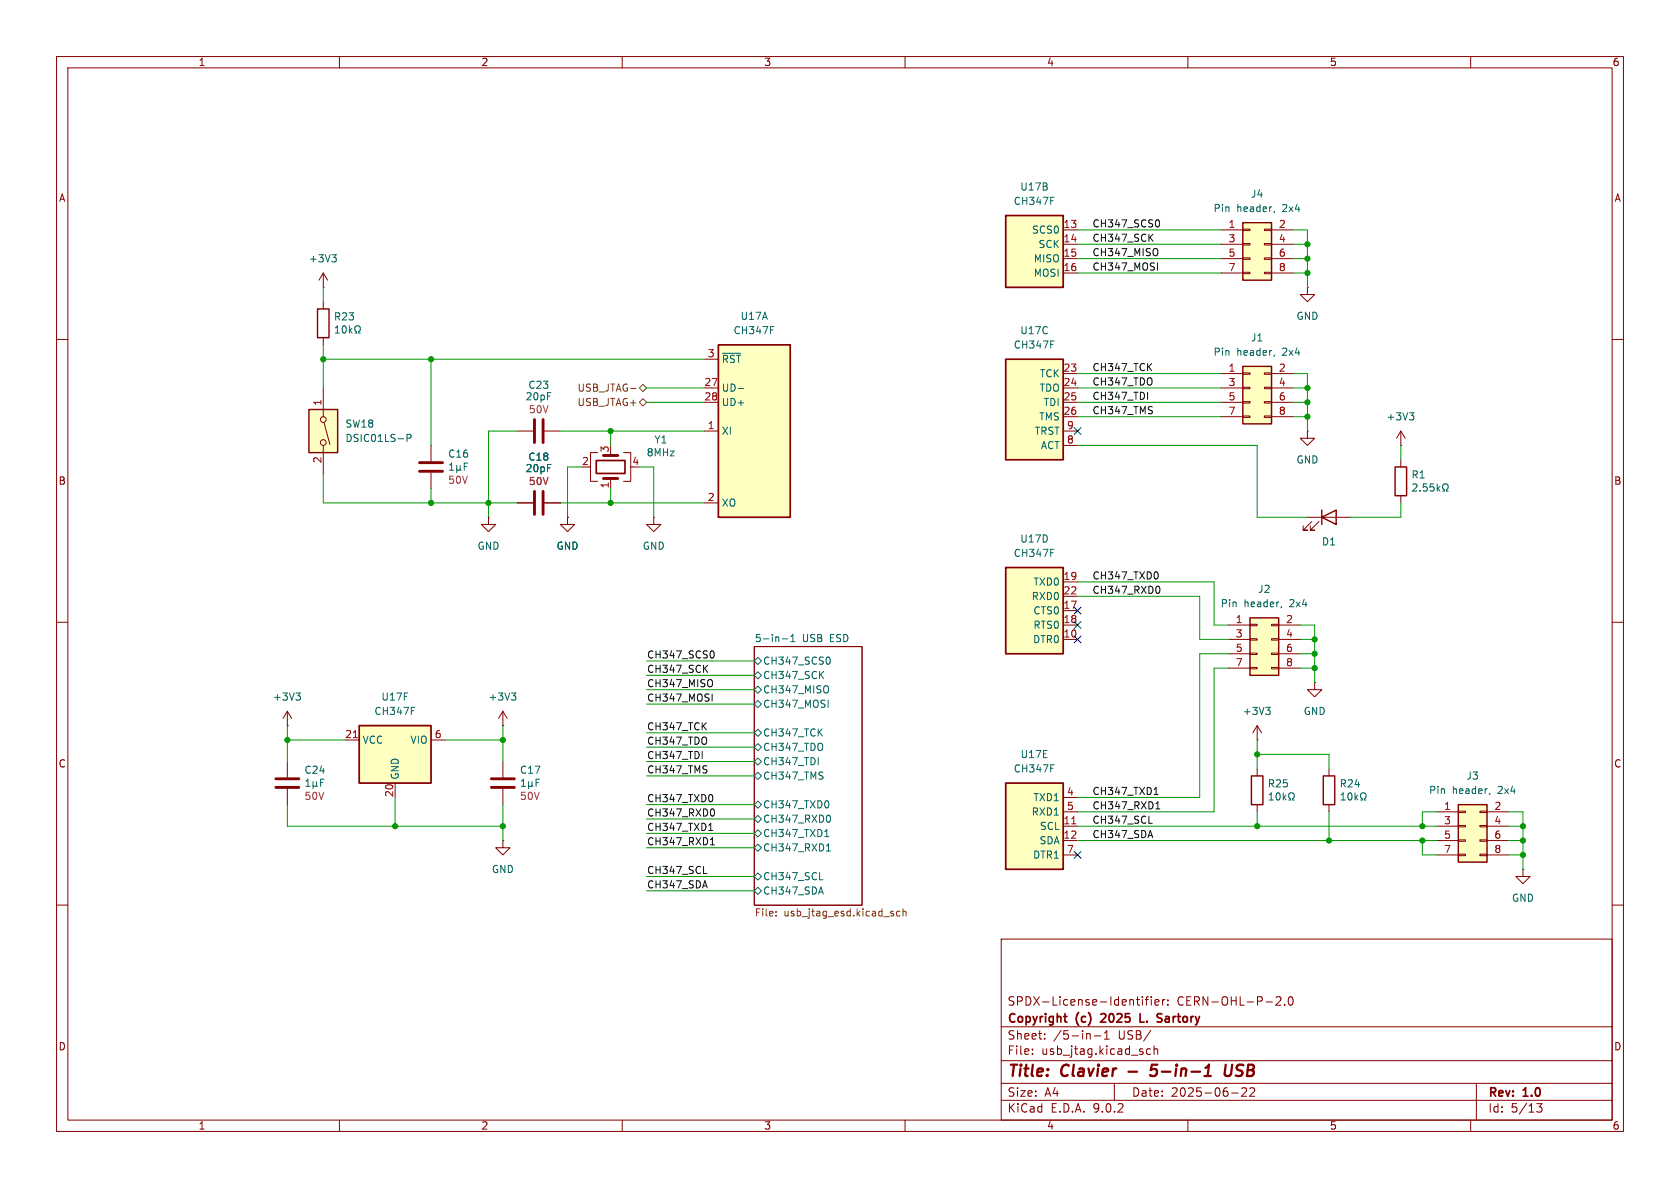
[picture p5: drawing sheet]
<svg xmlns="http://www.w3.org/2000/svg" width="297mm" height="210mm" viewBox="0 0 297 210" stroke-linecap="round" stroke-linejoin="round" font-family="sans-serif">
<g fill="none" stroke="#840000" stroke-width=".18">
<path d="M10 10h277v190h-277zM12 12h273v186h-273zM60 10v2M110 10v2M160 10v2M210 10v2M260 10v2M57.1 50.8h.1M57.1 48.3l.8 1.2M57.1 48.3l-.7 1.2M57.1 48.3v2.5M10 60h2"/>
<path d="M231.1 76.2v1.3h1.3l-1.3 1.2-1.2-1.2h1.2M231.1 76.2h.1M285 60h2M100.3 91.4v1.3h1.3l-1.3 1.3-1.2-1.3h1.2M100.3 91.4h.1M231.1 91.4h7.7M231.9 92.2l-1.5 1.5h.7h-.7v-.7M233.2 92.2l-1.6 1.5h.8h-.8v-.7M10 110h2M133.3 114.3h19.1v45.7h-19.1zM285 110h2M222.2 135.9v1.3"/>
<path d="M234.9 135.9v1.3M222.2 142.2v1.3M234.9 142.2v1.3M10 160h2M177 166h108v32h-108zM200.9 176.7h.6M201.3 177.7h.2M202 176.2v.1M202 176.7v1M202.5 176.7h.5M203 176.2l-.3 .2v1.3M203.5 176.2v.1"/>
<path d="M203.5 176.7v1M204.2 177.2l.7-.1-.1-.3-.4-.1-.2 .2v.7h.6M205.5 176.7v1M206 176.7l-.3 .1-.2 .2M206.5 177.6v.1M206.5 176.8v.1M225.6 176.3l.6-.1 .2 .1 .1 .3-1 1.1h1M227.1 177.6v.1M227.9 176.3l.2-.1a.81 .81 0 0 1 .6 .6 .81 .81 0 0 1-.3 .8l-.2 .1a.81 .81 0 0 1-.3-1.4zM285 160h2M60 198v2M110 198v2"/>
<path d="M160 198v2M177 194.5h108M177 191.5h108M177 187.5h108M177 181.5h108M182.5 186.3v.1M182.5 185.5v.1M184.7 183.6v.1M184.7 182.8v.1M192.3 182.7h.2l.2 .2v.8M193.5 183.1h1.1M195.2 183.7h.9"/>
<path d="M195.2 182.6l.5-.4v1.5M197 191.5v3M203.4 185.5l-.4-.1-.3 .3v.4l.1 .2h.6M203.5 182.1l-1.3 2M204 185.5l.2-.1 .4 .1 .1 .9M204 184.9v1.5M210 198v2M217.7 193.2h1.2M219.5 192.4l.6-.1 .2 .1 .1 .3-.9 1.1h.9M221 192.4l.5-.1 .2 .1 .1 .3-.9 1.1h.9M260 198v2M261 191.5v6.5"/>
<path d="M271.7 195.1h.9l-.5 .6 .4 .1v.7l-.2 .1-.6-.1"/>
</g>
<path d="M199.5 189.4h1.5M203.3 190l.3 .2 .7-.1M204.6 188.2h-1l-.2 1 .3-.2 .7 .1M212.9 190.2h1.2M213.3 188.7l.4-.5-.2 2M216.7 188.2l-.2 1.6 .1 .3a.66 .66 0 0 0 1-.3l.2-1.6" fill="none" stroke="#840000" stroke-width=".4"/>
<path d="M188.1 179.7h.5M194.7 179.3h-.1M195.4 179.8l-.8 .9h.9M201.6 179.2v1.5h.7M205.1 180l.3 .3-.1 .2-.2 .2M205.2 179.2l.2 .1M188.5 180.7h.1" fill="none" stroke="#840000" stroke-width=".3"/>
<g fill="none" stroke="#006464" stroke-width=".18">
<path d="M58.7 45h.7l-.4 .5M59.2 45.5l.2 .3v.3l-.2 .2M133.3 116.8l.7-.6 .6 .6-.6 .7zM134 118.7l.6 .7-.6 .6-.7-.6zM138.3 112.9h1M139.8 113.4h.7M139.8 112.5l.4-.3v1.2M145.1 119.2l.5 .8M145.6 118.7l-.7 .7M146.5 116.1a.79 .79 0 0 1 0 1.3M133.3 121.9l.7-.6 .6 .6-.6 .7zM133.3 124.5l.7-.7 .6 .7-.6 .6z"/>
<path d="M133.3 129.5l.7-.6 .6 .6-.6 .7zM133.3 134.6l.7-.6 .6 .6-.6 .7zM133.3 137.2l.7-.7 .6 .7-.6 .6zM134 131.4l.6 .7-.6 .6-.7-.6zM144.6 133.9v1.3M146.3 121.3a.9 .9 0 0 1 0 1.1M146.4 123.8v1.2M133.3 154.9l.7-.6 .6 .6-.6 .7zM133.3 147.3l.7-.6 .6 .6-.6 .7zM133.3 142.2l.7-.6 .6 .6-.6 .7zM133.3 157.5l.7-.7 .6 .7-.6 .6zM133.3 149.9l.7-.7 .6 .7-.6 .6z"/>
<path d="M133.3 144.8l.7-.7 .6 .7-.6 .6zM144.9 155.5h.6M145.1 156.8l.5 1.3M145.8 147.9h.7M146 146.8l.2-.2v1.3M146.1 150.4h.7M146.2 149.5l.3-.3v1.2M146.3 141.6l.2 .4-.2 .8M146.5 144.1a.79 .79 0 0 1 0 1.3M224.4 141.4h.7M224.4 140.5l.3-.3v1.2M225.7 140.3l.2-.1a.68 .68 0 0 1 .4 .6 .68 .68 0 0 1-.4 .6l-.2-.1-.1-.4z"/>
<path d="M226.9 140.2v1.2M227 140.9l.3 .5M227.3 140.6l-.4 .5M227.8 141.4h.3v-.2a.54 .54 0 0 1-.2-.8 .54 .54 0 0 1 .7-.2 .58 .58 0 0 1-.1 1v.2h.3M237.1 141.4h.7M237.1 140.5l.3-.3v1.2M238.4 140.3l.2-.1a.68 .68 0 0 1 .4 .6 .68 .68 0 0 1-.4 .6l-.2-.1-.1-.4zM239.6 140.2v1.2M239.7 140.9l.3 .5M240 140.6l-.4 .5M240.5 141.4h.3v-.2a.54 .54 0 0 1-.2-.8 .54 .54 0 0 1 .7-.2 .58 .58 0 0 1-.1 1v.2h.3"/>
</g>
<path d="M137.2 161.8v.1M137.2 161.1v.2M157.9 161.6v.3M159.1 161.1h-.4l-.2 .2 .1 .6h.5M159.6 161.2l.2-.1h.3l.1 .8M159.6 160.7v1.2" fill="none" stroke="#725600" stroke-width=".18"/>
<path d="M233.7 91.4l2.5-1.2v2.5zM233.7 90.2v2.5M221.2 137.2h2.1v5h-2.1zM233.9 137.2h2.1v5h-2.1z" fill="none" stroke="#840000" stroke-width=".25"/>
<path d="M63.5 128.3h12.7v10.1h-12.7z" fill="#ffffc2"/>
<path d="M63.5 128.3h12.7v10.1h-12.7z" fill="none" stroke="#840000" stroke-width=".3"/>
<path d="M61 130.8h2.5M69.8 138.4v2.6M76.2 130.8h2.5" fill="none" stroke="#840000" stroke-width=".18"/>
<path d="M62.5 130.4h.7" fill="none" stroke="#a90000" stroke-width=".18"/>
<path d="M72.7 125h.6" fill="none" stroke="#006464" stroke-width=".18"/>
<path d="M177.8 138.4h10.2v15.3h-10.2z" fill="#ffffc2"/>
<path d="M177.8 138.4h10.2v15.3h-10.2z" fill="none" stroke="#840000" stroke-width=".3"/>
<g fill="none" stroke="#840000" stroke-width=".18">
<path d="M91.4 76.2h2.8M96.3 76.2h2.8M115.6 91.4v1.3h1.2l-1.2 1.3-1.3-1.3h1.3M115.6 91.4h.1M50.8 128.3h.1M50.8 125.7v2.6M50.8 134.6v2.8M50.8 139.4v2.8M50.8 125.7l.8 1.3M50.8 125.7l-.8 1.3M188 141h2.5M188 143.5h2.5"/>
<path d="M188 146.1h2.5M188 148.6h2.5M188 151.1h2.5"/>
</g>
<path d="M189.5 145.6h.7" fill="none" stroke="#a90000" stroke-width=".18"/>
<path d="M52.3 122.5h.8l-.4 .5M52.9 123l.2 .2v.3l-.2 .3M54.1 139h.7M54.1 138.1l.3-.4v1.3M55.3 138.8l.2 .2h.3l.1-.2M55.3 138.2v1.2M55.9 138.8l.2 .2M55.9 138.2v.6M56.7 138.3h.4M57.3 137.7h-.6v1.3M185.8 135.2h.6" fill="none" stroke="#006464" stroke-width=".18"/>
<path d="M94.5 74.2v4M96 74.2v4M48.8 137.7h4M48.8 139.2h4" fill="none" stroke="#840000" stroke-width=".51"/>
<path d="M257.8 142.2h5.1v10.2h-5.1z" fill="#ffffc2"/>
<path d="M257.8 142.2h5.1v10.2h-5.1z" fill="none" stroke="#840000" stroke-width=".25"/>
<g fill="none" stroke="#840000" stroke-width=".18">
<path d="M86.4 91.4v1.3h1.2l-1.2 1.3-1.3-1.3h1.3M86.4 91.4h.1M88.9 128.3h.1M88.9 125.7l.8 1.3M88.9 125.7l-.8 1.3M88.9 125.7v2.6M254 143.5h3.8M254 146.1h3.8M254 148.6h3.8M254 151.1h3.8M257.8 143.4h1.3v.2h-1.3zM257.8 145.9h1.3v.3h-1.3z"/>
<path d="M257.8 148.5h1.3v.2h-1.3zM257.8 151h1.3v.3h-1.3zM261.6 143.4h1.3v.2h-1.3zM261.6 145.9h1.3v.3h-1.3zM261.6 148.5h1.3v.2h-1.3zM261.6 151h1.3v.3h-1.3zM262.9 143.5h3.8M262.9 146.1h3.8M262.9 148.6h3.8M262.9 151.1h3.8"/>
</g>
<path d="M90.4 122.5h.8l-.4 .5M91 123l.2 .2v.3l-.2 .3M263.4 140.2l-.1 .3" fill="none" stroke="#006464" stroke-width=".18"/>
<path d="M177.8 63.5h10.2v17.8h-10.2z" fill="#ffffc2"/>
<path d="M177.8 63.5h10.2v17.8h-10.2z" fill="none" stroke="#840000" stroke-width=".3"/>
<path d="M188 66h2.5M188 68.6h2.5M188 71.1h2.5M188 73.7h2.5M188 76.2h2.5M188 78.7h2.5" fill="none" stroke="#840000" stroke-width=".18"/>
<path d="M185.8 60.3h.6" fill="none" stroke="#006464" stroke-width=".18"/>
<path d="M177.8 38.1h10.2v12.7h-10.2z" fill="#ffffc2"/>
<path d="M177.8 38.1h10.2v12.7h-10.2z" fill="none" stroke="#840000" stroke-width=".3"/>
<path d="M188 40.6h2.5M188 43.2h2.5M188 45.7h2.5M188 48.3h2.5M91.4 88.9h2.8M96.3 88.9h2.8M88.9 134.6v2.8M88.9 139.4v2.8M88.9 148.6v1.3h1.3l-1.3 1.2-1.3-1.2h1.3M88.9 148.6h.1" fill="none" stroke="#840000" stroke-width=".18"/>
<path d="M185.8 34.9h.6M92.2 139h.7M92.2 138.1l.3-.4v1.3M93.4 138.8l.2 .2h.3l.1-.2M93.4 138.2v1.2M94 138.8l.2 .2M94 138.2v.6M94.8 138.3h.4M95.4 137.7h-.6v1.3" fill="none" stroke="#006464" stroke-width=".18"/>
<path d="M94.5 86.9v4M96 86.9v4M86.9 137.7h4M86.9 139.2h4" fill="none" stroke="#840000" stroke-width=".51"/>
<path d="M219.7 64.8h5.1v10.1h-5.1z" fill="#ffffc2"/>
<path d="M219.7 64.8h5.1v10.1h-5.1z" fill="none" stroke="#840000" stroke-width=".25"/>
<g fill="none" stroke="#840000" stroke-width=".18">
<path d="M215.9 66h3.8M215.9 68.6h3.8M215.9 71.1h3.8M215.9 73.7h3.8M219.7 65.9h1.3v.3h-1.3zM219.7 68.5h1.3v.2h-1.3zM219.7 71h1.3v.2h-1.3zM219.7 73.5h1.3v.3h-1.3zM223.5 65.9h1.3v.3h-1.3zM223.5 68.5h1.3v.2h-1.3zM223.5 71h1.3v.2h-1.3zM223.5 73.5h1.3v.3h-1.3z"/>
<path d="M224.8 66h3.8M224.8 68.6h3.8M224.8 71.1h3.8M224.8 73.7h3.8"/>
</g>
<path d="M225.3 62.7l-.1 .3" fill="none" stroke="#006464" stroke-width=".18"/>
<path d="M127 61h12.7v30.4h-12.7z" fill="#ffffc2"/>
<path d="M127 61h12.7v30.4h-12.7zM105.4 81.4h5.1v2.3h-5.1z" fill="none" stroke="#840000" stroke-width=".3"/>
<g fill="none" stroke="#840000" stroke-width=".18">
<path d="M57.1 53.3v1.3M57.1 59.7v1.3M231.1 50.8v1.3h1.3l-1.3 1.2-1.2-1.2h1.2M231.1 50.8h.1M76.2 78.7v2.8M124.5 63.5h2.5M124.5 68.6h2.5M124.5 71.1h2.5M124.5 76.2h2.5M76.2 83.6v2.8M104.1 82.6h.3M105.7 80h-1.3v5.1h1.3"/>
<path d="M107.9 84.6v1.8M110.2 80h1.3v5.1h-1.3M124.5 88.9h2.5M222.2 130.8h.1M222.2 128.3l.8 1.2M222.2 128.3l-.7 1.2M222.2 128.3v2.5M232.4 120.7v1.2h1.3l-1.3 1.3-1.3-1.3h1.3M232.4 120.7h.1"/>
</g>
<g fill="none" stroke="#006464" stroke-width=".18">
<path d="M59.3 58.9h.7M59.3 58l.3-.4v1.3M60.7 57.7l.1-.1a.68 .68 0 0 1 .4 .6 .68 .68 0 0 1-.4 .7 .84 .84 0 0 1-.1-1.2zM61.8 57.6v1.3M61.9 58.4l.3 .5M62.2 58l-.4 .5M62.7 58.9h.3v-.3a.54 .54 0 0 1-.2-.7 .54 .54 0 0 1 .7-.2 .58 .58 0 0 1-.1 .9v.3h.3M136.2 57.7h.6M127.7 62.5h3.2M130.5 68.7h1M79.5 83.1h.7M79.5 82.2l.3-.3v1.2"/>
<path d="M80.7 82.9l.2 .2h.3l.1-.2M80.7 82.3v1.3M81.3 82.9l.2 .2M81.3 82.3v.6M82.1 82.5h.4M82.7 81.9h-.6v1.2M223.8 125h.7l-.4 .5M224.3 125.5l.2 .3v.3l-.2 .2"/>
</g>
<path d="M74.2 81.8h4M74.2 83.3h4M106.7 84.6h2.5M106.7 80.5h2.5" fill="none" stroke="#840000" stroke-width=".51"/>
<path d="M56.1 54.6h2.1v5.1h-2.1z" fill="none" stroke="#840000" stroke-width=".25"/>
<path d="M177.8 100.3h10.2v15.3h-10.2z" fill="#ffffc2"/>
<path d="M177.8 100.3h10.2v15.3h-10.2z" fill="none" stroke="#840000" stroke-width=".3"/>
<path d="M188 102.9h2.5M188 105.4h2.5M188 108h2.5M188 110.5h2.5M188 113h2.5M269.2 153.7v1.2h1.3l-1.3 1.3-1.2-1.3h1.2M269.2 153.7h.1" fill="none" stroke="#840000" stroke-width=".18"/>
<path d="M185.8 97.1h.6" fill="none" stroke="#006464" stroke-width=".18"/>
<path d="M54.6 72.4h5.1v7.6h-5.1z" fill="#ffffc2"/>
<g fill="none" stroke="#840000" stroke-width=".18">
<path d="M57.1 68.6v5.1M57.1 78.7v5.1M57.3 74.7l1 3.9M247.6 78.7h.1M247.6 76.2l.8 1.3M247.6 76.2l-.7 1.3M247.6 76.2v2.5"/>
<circle cx="57.2" cy="74.2" r=".51"/>
<circle cx="57.2" cy="78.2" r=".51"/>
</g>
<path d="M54.6 72.4h5.1v7.6h-5.1z" fill="none" stroke="#840000" stroke-width=".25"/>
<path d="M72 77.4h.6l.1-.2-.1-.3-.6-.1v1.2M249.2 73h.7l-.4 .5M249.7 73.5l.2 .2v.3l-.2 .2" fill="none" stroke="#006464" stroke-width=".18"/>
<path d="M221 109.2h5.1v10.2h-5.1z" fill="#ffffc2"/>
<path d="M246.6 82.6h2.1v5h-2.1zM221 109.2h5.1v10.2h-5.1z" fill="none" stroke="#840000" stroke-width=".25"/>
<g fill="none" stroke="#840000" stroke-width=".18">
<path d="M247.6 81.3v1.3M247.6 87.6v1.3M217.2 110.5h3.8M217.2 113h3.8M217.2 115.6h3.8M217.2 118.1h3.8M221 110.4h1.2v.2h-1.2zM221 112.9h1.2v.3h-1.2zM221 115.4h1.2v.3h-1.2zM221 118h1.2v.2h-1.2zM224.8 110.4h1.3v.2h-1.3zM224.8 112.9h1.3v.3h-1.3z"/>
<path d="M224.8 115.4h1.3v.3h-1.3zM224.8 118h1.3v.2h-1.3zM226.1 110.5h3.8M226.1 113h3.8M226.1 115.6h3.8M226.1 118.1h3.8"/>
</g>
<path d="M249.8 85.7l.5-.2 .2 .4-.8 .9h.8M251.1 86.7v.1M252.3 85.5h-.6l-.1 .6 .2-.1 .4 .1 .1 .2v.4l-.2 .1-.5-.1M253.5 85.5h-.6l-.1 .6 .2-.1 .4 .1 .1 .2v.4l-.2 .1-.5-.1M254.1 85.5v1.3M254.2 86.3l.4 .5M254.6 86l-.5 .4M255 86.8h.3v-.2a.54 .54 0 0 1-.2-.8 .54 .54 0 0 1 .7-.2 .58 .58 0 0 1-.1 1v.2h.3M226.6 107.2l-.1 .2" fill="none" stroke="#006464" stroke-width=".18"/>
<path d="M219.7 39.4h5.1v10.1h-5.1z" fill="#ffffc2"/>
<path d="M219.7 39.4h5.1v10.1h-5.1z" fill="none" stroke="#840000" stroke-width=".25"/>
<g fill="none" stroke="#840000" stroke-width=".18">
<path d="M215.9 40.6h3.8M215.9 43.2h3.8M215.9 45.7h3.8M215.9 48.3h3.8M219.7 40.5h1.3v.3h-1.3zM219.7 43.1h1.3v.2h-1.3zM219.7 45.6h1.3v.2h-1.3zM219.7 48.1h1.3v.3h-1.3zM223.5 40.5h1.3v.3h-1.3zM223.5 43.1h1.3v.2h-1.3zM223.5 45.6h1.3v.2h-1.3zM223.5 48.1h1.3v.3h-1.3z"/>
<path d="M224.8 40.6h3.8M224.8 43.2h3.8M224.8 45.7h3.8M224.8 48.3h3.8M91.4 88.9h2.8M96.3 88.9h2.8M100.3 91.4h.1"/>
</g>
<path d="M225.3 37.3l-.1 .3" fill="none" stroke="#006464" stroke-width=".18"/>
<path d="M111.5 68.7h.9M113 68.6l.7-.7 .6 .7-.6 .6zM113 71.1l.7-.6 .6 .6-.6 .7z" fill="none" stroke="#725600" stroke-width=".18"/>
<g fill="none" stroke="#0f0f0f" stroke-width=".18">
<path d="M204.7 38.9a.79 .79 0 0 1 0 1.2M203.3 41.9l.5 .8M203.8 41.4l-.7 .7M204.5 44a.9 .9 0 0 1 0 1.1M204.6 46.5v1.2M202.9 69.3v1.3M124.6 118.1l.5 .8M125.1 117.6l-.7 .7M126 115.1a.79 .79 0 0 1 0 1.2M204.6 101.1l.2 .5-.2 .7M204.8 103.6a.79 .79 0 0 1 0 1.3M124.1 132.8v1.3"/>
<path d="M125.8 120.2a.9 .9 0 0 1 0 1.1M125.9 122.7v1.2M204.3 139.4l.1-.2v1.3M124.4 154.4h.6M124.6 155.7l.4 1.3M125.3 146.8h.7M125.5 145.7l.1-.2v1.3M125.6 149.3h.7M125.7 148.4l.3-.3v1.2M125.8 140.5l.2 .4-.2 .8M126 143a.79 .79 0 0 1 0 1.3M203.1 145.5h.6"/>
<path d="M203.4 146.8l.4 1.3M204 140.5h.8M204.3 143h.8M204.4 142l.3-.3v1.3"/>
</g>
<g fill="none" stroke="#009600" stroke-width=".18">
<path d="M57.1 50.8v2.5M190.5 45.7h25.4M190.5 48.3h25.4M190.5 40.6h25.4M190.5 43.2h25.4M228.6 45.7h2.5M228.6 40.6h2.5v10.2M228.6 48.3h2.5M228.6 43.2h2.5M57.1 61v7.6M57.1 63.5h67.4M76.2 63.5v15.2"/>
<path d="M91.4 76.2h-5v15.2M99.1 76.2h25.4M107.9 76.2v2.5M114.3 71.1h10.2M114.3 68.6h10.2M190.5 71.1h25.4M190.5 73.7h25.4M190.5 68.6h25.4M190.5 66h25.4M190.5 78.7h31.7v12.7h8.9M228.6 66h2.5v10.2M228.6 71.1h2.5"/>
<path d="M228.6 73.7h2.5M228.6 68.6h2.5M247.6 78.7v2.6M57.1 83.8v5.1h34.3M76.2 86.4v2.5M99.1 88.9h25.4M102.9 82.6h-2.6v8.8M107.9 86.4v2.5M113 82.6h2.6v8.8M247.6 88.9v2.5h-8.8M114.3 119.4h19M114.3 116.8h19"/>
<path d="M190.5 105.4h21.6v7.6h5.1M190.5 102.9h24.1v7.6h2.6M217.2 118.1h-2.6v25.4h-24.1M217.2 115.6h-5.1v25.4h-21.6M229.9 113h2.5M229.9 110.5h2.5v10.2M229.9 118.1h2.5M229.9 115.6h2.5M50.8 130.8h10.2M50.8 128.3v6.3M78.7 130.8h10.2M88.9 128.3v6.3"/>
<path d="M114.3 132.1h19M114.3 137.2h19M114.3 134.6h19M114.3 121.9h19M114.3 124.5h19M114.3 129.5h19M222.2 133.4h12.7v2.5M222.2 130.8v5.1M50.8 142.2v3.9h38.1M69.8 141v5.1M88.9 142.2v6.4M114.3 142.2h19"/>
<path d="M114.3 144.8h19M114.3 149.9h19M114.3 147.3h19M114.3 154.9h19M114.3 157.5h19M190.5 146.1h63.5M190.5 148.6h63.5M222.2 143.5v2.6M234.9 143.5v5.1M251.5 148.6v2.5h2.5M254 143.5h-2.5v2.6M266.7 143.5h2.5v10.2"/>
<path d="M266.7 146.1h2.5M266.7 148.6h2.5M266.7 151.1h2.5"/>
</g>
<path d="M189.9 75.6l1.2 1.2M191.1 75.6l-1.2 1.2M189.9 107.3l1.2 1.3M189.9 112.4l1.2 1.2M189.9 109.9l1.2 1.2M191.1 107.3l-1.2 1.3M191.1 112.4l-1.2 1.2M191.1 109.9l-1.2 1.2M189.9 150.5l1.2 1.2M191.1 150.5l-1.2 1.2" fill="none" stroke="#000084" stroke-width=".18"/>
<g fill="#009600" stroke="#009600" stroke-width=".18">
<circle cx="232.4" cy="118.1" r=".46"/>
<circle cx="232.4" cy="113" r=".46"/>
<circle cx="222.2" cy="146.1" r=".46"/>
<circle cx="232.4" cy="115.6" r=".46"/>
<circle cx="222.2" cy="133.4" r=".46"/>
<circle cx="88.9" cy="130.8" r=".46"/>
<circle cx="88.9" cy="146.1" r=".46"/>
<circle cx="69.8" cy="146.1" r=".46"/>
<circle cx="50.8" cy="130.8" r=".46"/>
<circle cx="231.1" cy="71.1" r=".46"/>
<circle cx="231.1" cy="73.7" r=".46"/>
<circle cx="107.9" cy="76.2" r=".46"/>
<circle cx="86.4" cy="88.9" r=".46"/>
<circle cx="76.2" cy="63.5" r=".46"/>
<circle cx="57.1" cy="63.5" r=".46"/>
<circle cx="107.9" cy="88.9" r=".46"/>
<circle cx="76.2" cy="88.9" r=".46"/>
<circle cx="269.2" cy="148.6" r=".46"/>
<circle cx="269.2" cy="146.1" r=".46"/>
<circle cx="251.5" cy="148.6" r=".46"/>
<circle cx="234.9" cy="148.6" r=".46"/>
<circle cx="251.5" cy="146.1" r=".46"/>
<circle cx="269.2" cy="151.1" r=".46"/>
<circle cx="231.1" cy="48.3" r=".46"/>
<circle cx="231.1" cy="68.6" r=".46"/>
<circle cx="231.1" cy="43.2" r=".46"/>
<circle cx="231.1" cy="45.7" r=".46"/>
</g>
<g font-size="2.8" fill="#840000">
<text x="178" y="190.9">Title:</text>
<text x="187.7" y="190.9">Clavier</text>
<text x="205.1" y="190.9">5-in-1</text>
<text x="218.9" y="190.9">USB</text>
</g>
<g font-size="2.1" fill="#840000">
<text x="178" y="178">SPDX-License-Identifier:</text>
<text x="208" y="178">CERN-OHL-P-2.0</text>
<text x="178" y="184">Sheet:</text>
<text x="178" y="181.2">Copyright</text>
<text x="186.2" y="184">/5-in-1</text>
<text x="190.3" y="181.2">(c)</text>
<text x="195.3" y="181.2">2025</text>
<text x="197.7" y="184">USB/</text>
<text x="202.8" y="181.2">L.</text>
<text x="206.5" y="181.2">Sartory</text>
<text x="178" y="186.7">File:</text>
<text x="184.1" y="186.7">usb_jtag.kicad_sch</text>
<text x="178" y="196.9">KiCad</text>
<text x="178" y="194.1">Size:</text>
<text x="184.7" y="194.1">A4</text>
<text x="185.7" y="196.9">E.D.A.</text>
<text x="193.3" y="196.9">9.0.2</text>
<text x="200" y="194.1">Date:</text>
<text x="207" y="194.1">2025-06-22</text>
<text x="263" y="194.3">Rev:</text>
<text x="263" y="196.9">Id:</text>
<text x="267.1" y="196.9">5/13</text>
<text x="269.4" y="194.3">1.0</text>
</g>
<g font-size="1.8" fill="#840000">
<text x="35" y="11.9">1</text>
<text x="85" y="11.9">2</text>
<text x="135" y="11.9">3</text>
<text x="185" y="11.9">4</text>
<text x="235" y="11.9">5</text>
<text x="285" y="11.9">6</text>
<text x="10.3" y="35.9">A</text>
<text x="285.3" y="35.9">A</text>
<text x="10.3" y="85.9">B</text>
<text x="285.3" y="85.9">B</text>
<text x="10.3" y="135.9">C</text>
<text x="285.3" y="135.9">C</text>
<text x="10.3" y="185.9">D</text>
<text x="285.3" y="185.9">D</text>
<text x="35" y="199.9">1</text>
<text x="85" y="199.9">2</text>
<text x="135" y="199.9">3</text>
<text x="185" y="199.9">4</text>
<text x="235" y="199.9">5</text>
<text x="285" y="199.9">6</text>
</g>
<g font-size="1.8" fill="#006464">
<text x="180.3" y="33.9">U17B</text>
<text x="221.1" y="35.2">J4</text>
<text x="179.1" y="36.4">CH347F</text>
<text x="182.4" y="41.5">SCS0</text>
<text x="214.4" y="37.7">Pin</text>
<text x="218.6" y="37.7">header,</text>
<text x="226.8" y="37.7">2x4</text>
<text x="54.5" y="46.6">+3V3</text>
<text x="182.7" y="46.6">MISO</text>
<text x="183.5" y="44">SCK</text>
<text x="182.7" y="49.1">MOSI</text>
<text x="58.9" y="56.8">R23</text>
<text x="129.6" y="59.3">CH347F</text>
<text x="130.8" y="56.7">U17A</text>
<text x="180.3" y="59.3">U17C</text>
<text x="229.1" y="56.7">GND</text>
<text x="127.5" y="64.4">~{RST}</text>
<text x="179.1" y="61.8">CH347F</text>
<text x="214.4" y="63.1">Pin</text>
<text x="218.6" y="63.1">header,</text>
<text x="221.1" y="60.6">J1</text>
<text x="226.8" y="63.1">2x4</text>
<text x="92.8" y="71">20pF</text>
<text x="93.3" y="68.9">C23</text>
<text x="127.5" y="69.4">UD-</text>
<text x="127.5" y="72">UD+</text>
<text x="183.7" y="69.4">TDO</text>
<text x="183.7" y="66.9">TCK</text>
<text x="184.4" y="72">TDI</text>
<text x="61" y="75.8">SW18</text>
<text x="127.5" y="77.1">XI</text>
<text x="182.8" y="77.1">TRST</text>
<text x="183.6" y="74.5">TMS</text>
<text x="245" y="74.5">+3V3</text>
<text x="61" y="78.3">DSIC01LS-P</text>
<text x="79.1" y="81.1">C16</text>
<text x="92.8" y="83.7">20pF</text>
<text x="93.3" y="81.6">C18</text>
<text x="114.2" y="80.9">8MHz</text>
<text x="115.6" y="78.6">Y1</text>
<text x="183.9" y="79.6">ACT</text>
<text x="229.1" y="82.1">GND</text>
<text x="127.5" y="89.8">XO</text>
<text x="249.4" y="84.8">R1</text>
<text x="84.3" y="97.4">GND</text>
<text x="98.3" y="97.4">GND</text>
<text x="113.5" y="97.4">GND</text>
<text x="179.1" y="98.7">CH347F</text>
<text x="180.3" y="96.1">U17D</text>
<text x="233.6" y="96.6">D1</text>
<text x="182.3" y="106.3">RXD0</text>
<text x="182.6" y="103.7">TXD0</text>
<text x="215.7" y="107.5">Pin</text>
<text x="219.9" y="107.5">header,</text>
<text x="222.3" y="105">J2</text>
<text x="228.1" y="107.5">2x4</text>
<text x="133.3" y="113.6">5-in-1</text>
<text x="141.8" y="113.6">USB</text>
<text x="146.8" y="113.6">ESD</text>
<text x="182.5" y="113.9">DTR0</text>
<text x="182.6" y="108.8">CTS0</text>
<text x="182.6" y="111.4">RTS0</text>
<text x="134.8" y="117.7">CH347_SCS0</text>
<text x="48.2" y="124.1">+3V3</text>
<text x="67.3" y="124.1">U17F</text>
<text x="86.3" y="124.1">+3V3</text>
<text x="134.8" y="122.8">CH347_MISO</text>
<text x="134.8" y="125.3">CH347_MOSI</text>
<text x="134.8" y="120.2">CH347_SCK</text>
<text x="64" y="131.7">VCC</text>
<text x="66.1" y="126.6">CH347F</text>
<text x="72.5" y="131.7">VIO</text>
<text x="134.8" y="130.4">CH347_TCK</text>
<text x="219.6" y="126.6">+3V3</text>
<text x="230.4" y="126.6">GND</text>
<text x="53.7" y="137">C24</text>
<text x="70.7" y="137.9" transform="rotate(-90 70.7 137.9)">GND</text>
<text x="91.8" y="137">C17</text>
<text x="134.8" y="135.5">CH347_TDI</text>
<text x="134.8" y="132.9">CH347_TDO</text>
<text x="179.1" y="136.8">CH347F</text>
<text x="180.3" y="134.2">U17E</text>
<text x="134.8" y="143.1">CH347_TXD0</text>
<text x="134.8" y="138">CH347_TMS</text>
<text x="182.6" y="141.8">TXD1</text>
<text x="224" y="139.4">R25</text>
<text x="236.7" y="139.4">R24</text>
<text x="252.5" y="140.6">Pin</text>
<text x="256.7" y="140.6">header,</text>
<text x="259.2" y="138">J3</text>
<text x="264.9" y="140.6">2x4</text>
<text x="134.8" y="148.2">CH347_TXD1</text>
<text x="134.8" y="145.6">CH347_RXD0</text>
<text x="182.3" y="144.4">RXD1</text>
<text x="183.7" y="149.5">SDA</text>
<text x="183.7" y="146.9">SCL</text>
<text x="86.9" y="154.5">GND</text>
<text x="134.8" y="155.8">CH347_SCL</text>
<text x="134.8" y="150.7">CH347_RXD1</text>
<text x="182.5" y="152">DTR1</text>
<text x="134.8" y="158.3">CH347_SDA</text>
<text x="267.2" y="159.6">GND</text>
</g>
<g font-size="1.8" fill="#a90000">
<text x="187.9" y="40.4">13</text>
<text x="217.1" y="40.4">1</text>
<text x="226" y="40.4">2</text>
<text x="187.9" y="42.9">14</text>
<text x="187.9" y="45.5">15</text>
<text x="217.1" y="42.9">3</text>
<text x="217.1" y="45.5">5</text>
<text x="226" y="42.9">4</text>
<text x="226" y="45.5">6</text>
<text x="187.9" y="48">16</text>
<text x="217.1" y="48">7</text>
<text x="226" y="48">8</text>
<text x="125" y="63.2">3</text>
<text x="187.9" y="65.8">23</text>
<text x="217.1" y="65.8">1</text>
<text x="226" y="65.8">2</text>
<text x="56.9" y="71.8" transform="rotate(-90 56.9 71.8)">1</text>
<text x="124.4" y="68.3">27</text>
<text x="124.4" y="70.9">28</text>
<text x="187.9" y="68.3">24</text>
<text x="187.9" y="70.9">25</text>
<text x="217.1" y="68.3">3</text>
<text x="217.1" y="70.9">5</text>
<text x="226" y="68.3">4</text>
<text x="226" y="70.9">6</text>
<text x="125" y="75.9">1</text>
<text x="187.9" y="73.4">26</text>
<text x="188.5" y="75.9">9</text>
<text x="217.1" y="73.4">7</text>
<text x="226" y="73.4">8</text>
<text x="56.9" y="82" transform="rotate(-90 56.9 82)">2</text>
<text x="102.8" y="82.3">2</text>
<text x="107.7" y="80.1" transform="rotate(-90 107.7 80.1)">3</text>
<text x="111.7" y="82.3">4</text>
<text x="188.5" y="78.5">8</text>
<text x="107.7" y="86.4" transform="rotate(-90 107.7 86.4)">1</text>
<text x="125" y="88.6">2</text>
<text x="187.9" y="102.6">19</text>
<text x="187.9" y="105.2">22</text>
<text x="187.9" y="107.7">17</text>
<text x="187.9" y="110.2">18</text>
<text x="187.9" y="112.8">10</text>
<text x="218.4" y="110.2">1</text>
<text x="218.4" y="112.8">3</text>
<text x="227.3" y="110.2">2</text>
<text x="227.3" y="112.8">4</text>
<text x="218.4" y="115.3">5</text>
<text x="218.4" y="117.9">7</text>
<text x="227.3" y="115.3">6</text>
<text x="227.3" y="117.9">8</text>
<text x="60.9" y="130.6">21</text>
<text x="76.8" y="130.6">6</text>
<text x="69.6" y="141" transform="rotate(-90 69.6 141)">20</text>
<text x="188.5" y="140.7">4</text>
<text x="188.5" y="143.3">5</text>
<text x="255.2" y="143.3">1</text>
<text x="264.1" y="143.3">2</text>
<text x="187.9" y="145.8">11</text>
<text x="187.9" y="148.3">12</text>
<text x="255.2" y="145.8">3</text>
<text x="255.2" y="148.3">5</text>
<text x="264.1" y="145.8">4</text>
<text x="264.1" y="148.3">6</text>
<text x="188.5" y="150.9">7</text>
<text x="255.2" y="150.9">7</text>
<text x="264.1" y="150.9">8</text>
</g>
<g font-size="1.8" fill="#0f0f0f">
<text x="193" y="40.3">CH347_SCS0</text>
<text x="193" y="45.4">CH347_MISO</text>
<text x="193" y="47.9">CH347_MOSI</text>
<text x="193" y="42.8">CH347_SCK</text>
<text x="193" y="65.7">CH347_TCK</text>
<text x="193" y="70.8">CH347_TDI</text>
<text x="193" y="68.2">CH347_TDO</text>
<text x="193" y="73.3">CH347_TMS</text>
<text x="193" y="105.1">CH347_RXD0</text>
<text x="193" y="102.5">CH347_TXD0</text>
<text x="114.3" y="116.5">CH347_SCS0</text>
<text x="114.3" y="119">CH347_SCK</text>
<text x="114.3" y="121.6">CH347_MISO</text>
<text x="114.3" y="124.1">CH347_MOSI</text>
<text x="114.3" y="131.7">CH347_TDO</text>
<text x="114.3" y="129.2">CH347_TCK</text>
<text x="114.3" y="134.3">CH347_TDI</text>
<text x="114.3" y="136.8">CH347_TMS</text>
<text x="114.3" y="141.9">CH347_TXD0</text>
<text x="193" y="140.6">CH347_TXD1</text>
<text x="193" y="143.2">CH347_RXD1</text>
<text x="114.3" y="144.4">CH347_RXD0</text>
<text x="114.3" y="147">CH347_TXD1</text>
<text x="114.3" y="149.5">CH347_RXD1</text>
<text x="193" y="148.2">CH347_SDA</text>
<text x="193" y="145.7">CH347_SCL</text>
<text x="114.3" y="154.6">CH347_SCL</text>
<text x="114.3" y="157.1">CH347_SDA</text>
</g>
<g font-size="1.8" fill="#725600">
<text x="102" y="69.4">USB_JTAG-</text>
<text x="102" y="72">USB_JTAG+</text>
<text x="133.3" y="162.3">File:</text>
<text x="138.6" y="162.3">usb_jtag_esd.kicad_sch</text>
</g>
<g font-size="1.8" fill="#840084">
<text x="93.4" y="73.3">50V</text>
<text x="79.1" y="85.7">50V</text>
<text x="93.4" y="86">50V</text>
<text x="53.7" y="141.6">50V</text>
<text x="91.8" y="141.6">50V</text>
</g>
</svg>
